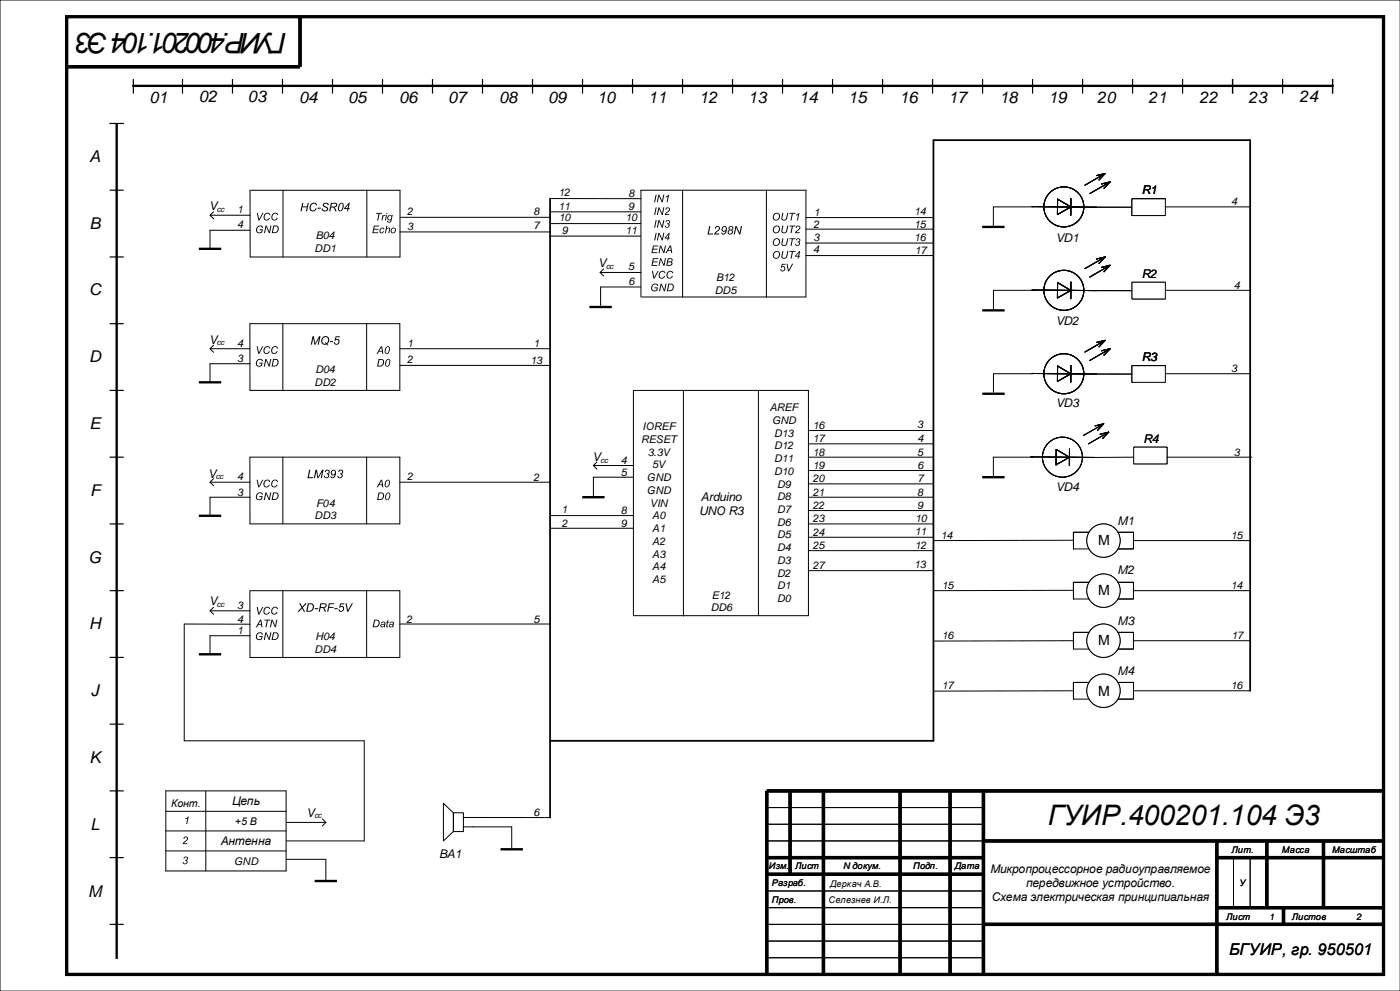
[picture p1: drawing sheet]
<svg xmlns="http://www.w3.org/2000/svg" width="420mm" height="297mm" viewBox="0 0 420 297" stroke-linecap="round" stroke-linejoin="round" font-family="sans-serif">
<g fill="none" stroke="#000" stroke-width=".3">
<path d="M420 0h-420v297h420M317.2 59.7l4 2.3-4 2.3zM321.2 59.5v5M331.5 52l-2.6 .6M331.5 52l-1.8 1.9M331.5 52l-6.1 3.5M333 54.5l-2.6 .6M333 54.5l-1.8 1.9M333 54.5l-6.1 3.5M309.6 61.9l19.3 .2M230 242h65M230 247h65"/>
<path d="M230 252h65M370 257v15M375 257v15M230 272h65M230 277h65M230 267h65M230 282h65M230 287h65"/>
<circle cx="319.1" cy="62" r="6"/>
</g>
<g fill="none" stroke="#000" stroke-width="1" stroke-linecap="butt">
<path d="M20 5h395v287h-395zM90 5v15h-69.5M237 237v25M247 237v55M270 237v55M285 237v55M295 237v55M415 237h-185v55M230 257h65M295 252h120M365 252v40M365 257h50"/>
<path d="M380 252v20M397 252v20M230 262h65M295 277h120M365 272h50M385 272v5"/>
</g>
<path d="M35 37.4v249.6M40 25.7h359.7" fill="none" stroke="#000" stroke-width=".71"/>
<g fill="none" stroke="#000" stroke-width=".35">
<path d="M33 37h4M40 23.9v4M54.7 23.9v4M69.7 23.9v4M84.7 23.9v4M99.7 23.9v4M114.7 23.9v4M129.7 23.9v4M144.7 23.9v4M159.7 23.9v4M174.7 23.9v4M189.7 23.9v4"/>
<path d="M204.7 23.9v4M219.7 23.9v4M234.7 23.9v4M249.7 23.9v4M264.7 23.9v4M279.7 23.9v4M294.7 23.9v4M309.7 23.9v4M324.7 23.9v4M339.7 23.9v4M354.7 23.9v4M384.7 23.9v4"/>
<path d="M33 57h4M33 77h4M33 97h4M33 117h4M33 137h4M33 157h4M33 177h4M33 197h4M33 217h4M33 237h4M33 257h4M33 277h4"/>
</g>
<path d="M369.7 23.9v4M399.7 23.9v4" fill="none" stroke="#000" stroke-width=".42"/>
<path d="M339.6 59.6h10v5h-10z" fill-rule="evenodd" fill="#fff"/>
<path d="M339.6 59.6h10v5h-10z" fill="none" stroke="#000" stroke-width=".3"/>
<path d="M339.6 59.6h10v5h-10z" fill-rule="evenodd" fill="#fff"/>
<g fill="none" stroke="#000" stroke-width=".3">
<path d="M317.2 59.7l4 2.3-4 2.3zM321.2 59.5v5M331.5 52l-2.6 .6M331.5 52l-1.8 1.9M331.5 52l-6.1 3.5M333 54.5l-2.6 .6M333 54.5l-1.8 1.9M333 54.5l-6.1 3.5M339.6 59.6h10v5h-10zM309.6 61.9l29.9 .2"/>
<circle cx="319.1" cy="62" r="6"/>
</g>
<path d="M339.6 59.6h10v5h-10z" fill-rule="evenodd" fill="#fff"/>
<g fill="none" stroke="#000" stroke-width=".3">
<path d="M339.6 59.6h10v5h-10zM328.9 62.1h10.6M309.1 136.9l19.3 .2M316.8 134.7l4 2.3-4 2.3zM320.8 134.5v5M331.1 127l-2.6 .6M331.1 127l-1.9 1.9M331.1 127l-6.1 3.5M332.6 129.5l-2.6 .6M332.6 129.5l-1.9 1.9M332.6 129.5l-6.1 3.5"/>
<circle cx="318.7" cy="137" r="6"/>
</g>
<path d="M340.1 134h10v5h-10z" fill-rule="evenodd" fill="#fff"/>
<path d="M340.1 134h10v5h-10z" fill="none" stroke="#000" stroke-width=".3"/>
<path d="M340.1 134h10v5h-10z" fill-rule="evenodd" fill="#fff"/>
<g fill="none" stroke="#000" stroke-width=".3">
<path d="M309.6 111.9l19.3 .2M317.2 109.7l4 2.3-4 2.3zM321.2 109.5v5M331.5 102l-2.6 .6M331.5 102l-1.8 1.9M331.5 102l-6.1 3.5M333 104.5l-2.6 .6M333 104.5l-1.8 1.9M333 104.5l-6.1 3.5M340.1 134h10v5h-10zM340.1 137l-11.7 .1"/>
<circle cx="319.1" cy="112" r="6"/>
</g>
<path d="M339.6 109.6h10v5h-10z" fill-rule="evenodd" fill="#fff"/>
<path d="M339.6 109.6h10v5h-10z" fill="none" stroke="#000" stroke-width=".3"/>
<path d="M339.6 109.6h10v5h-10z" fill-rule="evenodd" fill="#fff"/>
<g fill="none" stroke="#000" stroke-width=".3">
<path d="M309.6 111.9l29.9 .2M317.2 109.7l4 2.3-4 2.3zM321.2 109.5v5M331.5 102l-2.6 .6M331.5 102l-1.8 1.9M331.5 102l-6.1 3.5M333 104.5l-2.6 .6M333 104.5l-1.8 1.9M333 104.5l-6.1 3.5M339.6 109.6h10v5h-10z"/>
<circle cx="319.1" cy="112" r="6"/>
</g>
<path d="M339.6 109.6h10v5h-10z" fill-rule="evenodd" fill="#fff"/>
<g fill="none" stroke="#000" stroke-width=".3">
<path d="M331.5 77l-2.6 .6M331.5 77l-1.8 1.9M331.5 77l-6.1 3.5M333 79.5l-2.6 .6M333 79.5l-1.8 1.9M333 79.5l-6.1 3.5M309.6 86.9l19.3 .2M317.2 84.7l4 2.3-4 2.3zM321.2 84.5v5M328.9 112.1h10.6M339.6 109.6h10v5h-10z"/>
<circle cx="319.1" cy="87" r="6"/>
</g>
<path d="M339.6 84.6h10v5h-10z" fill-rule="evenodd" fill="#fff"/>
<g fill="none" stroke="#000" stroke-width=".3">
<path d="M331.5 77l-2.6 .6M331.5 77l-1.8 1.9M331.5 77l-6.1 3.5M333 79.5l-2.6 .6M333 79.5l-1.8 1.9M333 79.5l-6.1 3.5M309.6 86.9l29.9 .2M317.2 84.7l4 2.3-4 2.3zM321.2 84.5v5M339.6 84.6h10v5h-10z"/>
<circle cx="319.1" cy="87" r="6"/>
</g>
<path d="M339.6 84.6h10v5h-10z" fill-rule="evenodd" fill="#fff"/>
<path d="M328.9 87.1h10.6M339.6 84.6h10v5h-10zM133 240.7l3 2.9v5.6l-3 2.8zM136 243.6h3v5.6h-3zM139 245h3M139 247.8h3" fill="none" stroke="#000" stroke-width=".3"/>
<circle cx="331" cy="162" r="5" fill="#fff"/>
<g fill="none" stroke="#000" stroke-width=".3">
<path d="M326.7 159.5h-4.7v5M335.3 159.5h4.7v5h-4.7"/>
<circle cx="331" cy="162" r="5"/>
</g>
<circle cx="331" cy="162" r="5" fill="#fff"/>
<g fill="none" stroke="#000" stroke-width=".3">
<path d="M349.6 62h25.4M349.6 87h25.4M349.6 112h25.4M350.1 137h25.4M326.7 159.5h-4.7v5h4.7M335.3 159.5h4.7v5h-4.7"/>
<circle cx="331" cy="162" r="5"/>
</g>
<path d="M165 59.5v185.5M375 207v-165h-95v180h-115" fill="none" stroke="#000" stroke-width=".53"/>
<circle cx="331" cy="177" r="5" fill="#fff"/>
<g fill="none" stroke="#000" stroke-width=".3">
<path d="M326.7 174.5h-4.7v5M335.3 174.5h4.7v5h-4.7"/>
<circle cx="331" cy="177" r="5"/>
</g>
<circle cx="331" cy="177" r="5" fill="#fff"/>
<g fill="none" stroke="#000" stroke-width=".3">
<path d="M326.7 174.5h-4.7v5h4.7M335.3 174.5h4.7v5h-4.7"/>
<circle cx="331" cy="177" r="5"/>
</g>
<circle cx="331" cy="192" r="5" fill="#fff"/>
<g fill="none" stroke="#000" stroke-width=".3">
<path d="M326.7 189.5h-4.7v5M335.3 189.5h4.7v5h-4.7"/>
<circle cx="331" cy="192" r="5"/>
</g>
<circle cx="331" cy="192" r="5" fill="#fff"/>
<g fill="none" stroke="#000" stroke-width=".3">
<path d="M326.7 189.5h-4.7v5h4.7M335.3 189.5h4.7v5h-4.7"/>
<circle cx="331" cy="192" r="5"/>
</g>
<circle cx="331" cy="207" r="5" fill="#fff"/>
<g fill="none" stroke="#000" stroke-width=".3">
<path d="M326.7 204.5h-4.7v5M335.3 204.5h4.7v5h-4.7"/>
<circle cx="331" cy="207" r="5"/>
</g>
<circle cx="331" cy="207" r="5" fill="#fff"/>
<g fill="none" stroke="#000" stroke-width=".3">
<path d="M75 57h45v20h-45v-19.9M84.9 57v20M110 57v20M165 59.5h27.2M192.2 57h49.6v32M192.2 57v32M204.8 57v32M229.9 57v32M63 64.5h12M64.1 63.4l-1.1 1.1 1.1 1.1M75 69h-12v5.6M119.9 69.5h45.1"/>
<path d="M120.1 65.1h45M165 63.5h27.2M165 67h27.2M165 70.7h27.2M241.8 65.2h38.2M241.8 68.7h38.2M241.8 72.8h38.2M241.8 76.6h38.2M310 62h-12v5.6M75 97h44.9v20h-44.9l-.1-20M84.8 97v20M110 97v20"/>
<path d="M180 81.7h12.2M181.1 80.6l-1.1 1.1 1.1 1M192.2 86h-12v5.6M192.5 89h49.3M310 87h-12v5.6M63 104.5h12M64.1 103.4l-1.1 1.1 1.1 1.1M75 109h-12v5.6M120 104.5h45M120 109.5h45.1M190 117h52.5v67.5h-52.5zM205 117v67.6"/>
<path d="M227.5 117v67.5M310 112h-12v5.6M75 137h44.9v20h-44.9l-.1-20M84.8 137v20M110 137v20M178 139.5h12M179.1 138.4l-1.1 1.1 1.1 1.1M242.5 137h37.5M242.5 129h37.5M242.5 133h37.5M310 137h-12v5.6M63 144.5h12"/>
<path d="M64.1 143.4l-1.1 1.1 1.1 1.1M75 149h-12v5.6M120 144.5h45M165 154.5h25M165 158.3h25M190 143h-12v5.6M242.5 149h37.5M242.5 141h37.5M242.5 145h37.5M242.5 153h37.5M242.5 157h37.5M75 177h44.9v20h-44.9l-.1-19.9"/>
<path d="M84.8 177v20M110 177v20M242.5 161h37.5M242.5 165h37.5M242.5 171h37.5M322 161.9l-42 .1M322 176.9l-42 .1M340 162h35M340 177h35M63 183h12M64.1 182l-1.1 1 1.1 1.1M75 187.1l-19.7-.1v35h54v30h-23.5"/>
<path d="M75 190.5h-12v5.6M119.9 187h45.1M322 192l-42 .1M340 192h35M322 207l-42 .1M326.7 204.5h-4.7v5h4.7M335.3 204.5h4.7v5h-4.7M340 207h35M61.7 237.1v23.9M85.8 237h-36.1v24h36.1v-24M49.7 255h36.1M49.7 243.1h36.1"/>
<path d="M49.7 249h36.1M85.8 246.5h12M85.9 257.5h11.8v6.5M96.7 245.4l1.1 1.1-1.1 1M142 247.8h11.5v6.7M142 245h23"/>
<circle cx="331" cy="207" r="5"/>
</g>
<g fill="#000">
<path d="M95.3 62.2h1l-.1 .4h-1zM99 102.2h.9v.3h-1zM100.7 100.8h1.2v.3h-1l-.2 .6a.85 .85 0 0 1 1.2 .8 .85 .85 0 0 1-1.2 .8l-.5-.5v-.2h.3a.52 .52 0 0 0 .7 .3 .52 .52 0 0 0 .2-.8 .52 .52 0 0 0-.8 0h-.3zM94.5 182.2h.9v.4h-1zM100.4 182.2h.9l-.1 .3h-.9zM55.3 256.8a.61 .61 0 0 1 .9 .1 .61 .61 0 0 1-.2 .9 .71 .71 0 0 1-.2 1.1 .71 .71 0 0 1-1-.5l.3-.1a.45 .45 0 0 0 .4 .5 .45 .45 0 0 0 .5-.5 .45 .45 0 0 0-.5-.4v-.2a.4 .4 0 0 0 .6-.3 .4 .4 0 0 0-.3-.5 .4 .4 0 0 0-.5 .4h-.3zM55.2 250.8a.69 .69 0 0 1 1.1 .2 .69 .69 0 0 1-.4 1l-.7 .7h1v.2l-1.4 .1 .8-1.1a.51 .51 0 0 0 .5-.5 .51 .51 0 0 0-.5-.5l-.3 .5-.3-.1zM55.6 245.3l1-.6-.5 2.2h-.2l.3-1.7-.6 .3z"/>
<path d="M77.1 63.8h.2l.4 1.9 1.1-1.9h.3l-1.3 2.3h-.3zM79.4 64.1a.93 .93 0 0 1 1-.4 .93 .93 0 0 1 .7 .8h-.3a.86 .86 0 0 0-1.2-.2 .86 .86 0 0 0-.2 1.2 .68 .68 0 0 0 .8 .3 .68 .68 0 0 0 .5-.5h.3a1.03 1.03 0 0 1-1.5 .7 1.03 1.03 0 0 1-.2-1.7zM81.8 64.1a.93 .93 0 0 1 .9-.4 .93 .93 0 0 1 .7 .8h-.3a.86 .86 0 0 0-1.2-.2 .86 .86 0 0 0-.1 1.2 .68 .68 0 0 0 .7 .3 .68 .68 0 0 0 .5-.6l.3 .1a1.03 1.03 0 0 1-1.5 .7 1.03 1.03 0 0 1-.2-1.7z"/>
<path d="M77.3 67.8a.98 .98 0 0 1 1.6 .5h-.3a.9 .9 0 0 0-1.4-.1 .9 .9 0 0 0 .2 1.4l1-.1 .1-.5h-.7v-.3h1l-.1 .9a1.14 1.14 0 0 1-1.8-.1 1.14 1.14 0 0 1 .4-1.7zM79.7 67.6h.3l.8 1.9 .3-1.9h.3l-.4 2.3h-.3l-.8-2-.4 2h-.3zM82 67.6h.7a1.15 1.15 0 0 1 .9 1.3 1.15 1.15 0 0 1-1.3 1h-.8zM82.2 67.8l-.3 1.8a1 1 0 0 0 1.2-.4 1 1 0 0 0-.3-1.3z"/>
<path d="M90.7 60.8h.3l-.2 1h1.3l.2-1h.3l-.5 2.5h-.3l.2-1.2h-1.3l-.2 1.2h-.4zM93.2 61.1a1.03 1.03 0 0 1 1.1-.4 1.03 1.03 0 0 1 .8 .8l-.3 .1a.82 .82 0 0 0-1-.6 .82 .82 0 0 0-.6 1 .77 .77 0 0 0 .5 1 .77 .77 0 0 0 1-.6l.3 .1a1.15 1.15 0 0 1-1.7 .7 1.15 1.15 0 0 1-.2-1.8z"/>
<path d="M97 60.9l.4-.1a.89 .89 0 0 1 1.2 .7h-.3a.52 .52 0 0 0-.6-.5 .52 .52 0 0 0-.4 .6l.3 .2a.82 .82 0 0 1 .8 1 .82 .82 0 0 1-1.2 .5l-.6-.3-.1-.5h.3a.6 .6 0 0 0 .6 .6 .6 .6 0 0 0 .6-.7l-.4-.2a.72 .72 0 0 1-.7-.5 .72 .72 0 0 1 .1-.8zM99.3 60.8h1a.71 .71 0 0 1 .9 .7 .71 .71 0 0 1-.9 .7l.7 1.1h-.4l-.2-.5a.79 .79 0 0 0-1.1-.6l-.2 1.1h-.4zM99.6 61.1l-.2 .8a1.04 1.04 0 0 0 1.4-.5l-.1-.3zM101.9 61a.75 .75 0 0 1 1-.1 .75 .75 0 0 1 .2 1 1.06 1.06 0 0 1-.3 1.1 1.06 1.06 0 0 1-1.2 .1l-.2-1.1zM102.1 61.2l-.3 .5a.83 .83 0 0 0 .4 1.4l.3-.3a1.01 1.01 0 0 0-.2-1.8zM104.7 60.8h.2l-.3 1.6h.3v.2h-.4l-.1 .7h-.3l.1-.7-1 .1 .1-.4zM104.5 61.3l-.9 1.1h.7z"/>
<path d="M112.2 67.6h1.6l-.1 .3h-1.3l-.1 .7h1.3l-.1 .2h-1.3l-.2 .8h1.5l-.1 .3h-1.7zM114.1 68.4a.64 .64 0 0 1 .7-.2 .64 .64 0 0 1 .5 .5l-.3 .1a.46 .46 0 0 0-.6-.4 .46 .46 0 0 0-.3 .7 .41 .41 0 0 0 .3 .6 .41 .41 0 0 0 .5-.4h.3a.74 .74 0 0 1-1.2 .5 .74 .74 0 0 1 0-1.2zM115.9 67.6h.3l-.2 .9a.52 .52 0 0 1 .7-.3 .52 .52 0 0 1 .3 .7l-.2 1h-.3l.2-1.3a.53 .53 0 0 0-.6-.1 .53 .53 0 0 0-.2 .7l-.2 .7h-.2zM117.2 69a.84 .84 0 0 1 1.6 0 .84 .84 0 0 1-1.6 0zM117.4 69a.6 .6 0 0 0 1.2 0 .6 .6 0 0 0-1.2 0z"/>
<path d="M112.9 63.8h1.7v.3h-.7l-.5 2h-.3l.5-2h-.8zM114.8 64.4h.2l-.1 .4 .4-.4h.3l-.1 .3-.4 .1-.4 1.3h-.3zM115.9 63.8h.3v.3h-.3zM115.8 64.4h.3l-.3 1.7h-.3zM116.5 64.6l.5-.2 .5 .3v-.3h.3l-.3 1.6a.69 .69 0 0 1-.6 .7 .69 .69 0 0 1-.8-.5l.3 .1a.41 .41 0 0 0 .4 .2 .41 .41 0 0 0 .3-.3l.1-.4a.73 .73 0 0 1-1-.2 .73 .73 0 0 1 .3-1zM116.7 64.7l-.1 .1a.55 .55 0 0 0-.2 .8 .55 .55 0 0 0 .8 .2 .55 .55 0 0 0 .2-.8l-.3-.4z"/>
<path d="M195.9 73.6h1.6l-.1 .2h-1.3l-.1 .7h1.3l-.1 .3h-1.3l-.2 .8h1.5l-.1 .3h-1.7zM198 73.6h.3l.8 1.9 .4-1.9h.3l-.5 2.2h-.3l-.8-1.9-.4 1.9h-.3zM200.9 73.6h.4l.4 2.2h-.3l-.2-.6h-.9l-.3 .6h-.4zM201.1 73.8l-.6 1.2h.7z"/>
<path d="M195.9 77.4h1.6v.2h-1.4l-.1 .8h1.3l-.1 .2h-1.3l-.1 .8h1.4l-.1 .3h-1.7zM198 77.4h.3l.8 1.9 .4-1.9h.3l-.5 2.3h-.3l-.8-2-.4 2h-.3zM200.3 77.4h.9a.55 .55 0 0 1 .6 .4 .55 .55 0 0 1-.4 .7 .64 .64 0 0 1 .3 .7 .64 .64 0 0 1-.8 .5h-1.1zM200.6 77.6l-.2 .8h.5a.4 .4 0 0 0 .6-.3 .4 .4 0 0 0-.5-.5zM200.4 78.6l-.2 .8h.8a.4 .4 0 0 0 .4-.3 .4 .4 0 0 0-.2-.5z"/>
<path d="M196.7 58.3h.3l-.5 2.3h-.3zM197.5 58.3h.3l.8 2 .4-2h.3l-.5 2.3h-.3l-.8-1.9-.4 1.9h-.3zM199.7 58.9l1-.6-.5 2.3h-.2l.3-1.7-.6 .3z"/>
<path d="M196.7 62.1h.3l-.5 2.3h-.3zM197.5 62.1h.3l.8 2 .4-2h.3l-.5 2.3h-.3l-.8-1.9-.4 1.9h-.3zM199.8 62.3a.69 .69 0 0 1 1.1 .1 .69 .69 0 0 1-.4 1.1l-.7 .7h1l-.1 .2h-1.3l.8-1a.51 .51 0 0 0 .5-.5 .51 .51 0 0 0-.5-.5l-.3 .4h-.3z"/>
<path d="M196.7 66h.3l-.5 2.2h-.3zM197.5 66h.3l.8 1.9 .4-1.9h.3l-.5 2.2h-.3l-.8-1.9-.4 1.9h-.3zM199.9 66.1a.61 .61 0 0 1 .9 0 .61 .61 0 0 1-.2 1 .71 .71 0 0 1-.2 1.1 .71 .71 0 0 1-1-.6h.3a.45 .45 0 0 0 .4 .5 .45 .45 0 0 0 .5-.5 .45 .45 0 0 0-.5-.4v-.3a.4 .4 0 0 0 .6-.2 .4 .4 0 0 0-.3-.5 .4 .4 0 0 0-.5 .4l-.3-.1z"/>
<path d="M196.7 69.8h.3l-.5 2.2h-.3zM197.5 69.8h.3l.8 1.9 .4-1.9h.3l-.5 2.2h-.3l-.8-1.9-.4 1.9h-.3zM200.7 69.8h.2l-.3 1.4h.3v.3h-.3l-.2 .5h-.2l.1-.5h-.9v-.3zM200.5 70.3l-.8 .9h.6z"/>
<path d="M212.7 67.8h.4l-.5 2.2h1.3v.3h-1.7zM214.7 67.9a.77 .77 0 0 1 1.2 .2 .77 .77 0 0 1-.4 1.1l-.9 .8h1.2l-.1 .3h-1.5l.7-1a.93 .93 0 0 0 .6-1.2l-.4-.1-.4 .5h-.3zM216.7 68a.86 .86 0 0 1 1.2 0 .86 .86 0 0 1 .1 1.2 .94 .94 0 0 1-.5 .9 .94 .94 0 0 1-1.1-.1l-.1-.3 .4 .1a.58 .58 0 0 0 .7 .1 .58 .58 0 0 0 .2-.7 .78 .78 0 0 1-1.1-.1 .78 .78 0 0 1 .2-1.1zM217 68.1a.59 .59 0 0 0-.2 .8 .59 .59 0 0 0 .8 .2 .59 .59 0 0 0 .1-.9l-.3-.2zM218.7 68a.67 .67 0 0 1 1.1-.2 .67 .67 0 0 1-.2 1.1 .79 .79 0 0 1 .1 1.2 .79 .79 0 0 1-1.2 0 .79 .79 0 0 1 .3-1.2l-.3-.3zM218.8 68.4a.45 .45 0 0 0 .9 0 .45 .45 0 0 0-.9 0zM218.6 69.5a.52 .52 0 0 0 1 0 .52 .52 0 0 0-1 0zM220.6 67.7h.3l.9 2.2 .5-2.2h.3l-.5 2.6h-.4l-.9-2.2-.4 2.2h-.3z"/>
<path d="M231.8 64.9a1.15 1.15 0 0 1 2.3 0 1.15 1.15 0 0 1-2.3 0zM232.4 64.3a.85 .85 0 0 0-.3 1.1 .85 .85 0 0 0 1.1 .4 .85 .85 0 0 0 .5-1 .7 .7 0 0 0-.5-.8 .7 .7 0 0 0-.8 .3zM234.7 63.8h.3l-.3 1.4a.61 .61 0 0 0 .7 .7 .61 .61 0 0 0 .5-.9l.2-1.2h.4l-.3 1.3a.89 .89 0 0 1-1 1 .89 .89 0 0 1-.8-1.1zM236.8 63.8h1.8v.3h-.8l-.4 2h-.3l.4-2h-.7zM238.8 64.4l1-.6-.5 2.3h-.2l.3-1.8-.6 .3z"/>
<path d="M231.8 68.7a1.15 1.15 0 0 1 2.3 0 1.15 1.15 0 0 1-2.3 0zM232.4 68.1a.85 .85 0 0 0-.3 1.2 .85 .85 0 0 0 1.1 .3 .85 .85 0 0 0 .5-1 .7 .7 0 0 0-.5-.8 .7 .7 0 0 0-.8 .3zM234.7 67.6h.3l-.3 1.4a.61 .61 0 0 0 .7 .7 .61 .61 0 0 0 .5-.8l.3-1.3h.3l-.3 1.3a.89 .89 0 0 1-.9 1 .89 .89 0 0 1-.9-1.1zM236.8 67.6h1.8v.3h-.8l-.4 2h-.3l.4-2h-.7zM238.9 67.8a.69 .69 0 0 1 1.1 .1 .69 .69 0 0 1-.4 1l-.7 .7h1l-.1 .3h-1.3l.8-1a.49 .49 0 0 0 .5-.6 .49 .49 0 0 0-.7-.4l-.1 .4-.3-.1z"/>
<path d="M231.8 72.6a1.15 1.15 0 0 1 2.3 0 1.15 1.15 0 0 1-2.3 0zM232.4 71.9a.85 .85 0 0 0-.3 1.2 .85 .85 0 0 0 1.1 .3 .85 .85 0 0 0 .5-1 .7 .7 0 0 0-.5-.7 .7 .7 0 0 0-.8 .2zM234.7 71.4h.3l-.3 1.4a.61 .61 0 0 0 .7 .7 .61 .61 0 0 0 .5-.8l.3-1.3h.3l-.3 1.3a.89 .89 0 0 1-.9 1 .89 .89 0 0 1-.9-1zM236.8 71.4h1.8v.3h-.8l-.4 2h-.3l.4-2h-.7zM239 71.6a.61 .61 0 0 1 .9 0 .61 .61 0 0 1-.2 .9 .71 .71 0 0 1-.2 1.2 .71 .71 0 0 1-1-.6h.3a.45 .45 0 0 0 .4 .4 .45 .45 0 0 0 .5-.4 .45 .45 0 0 0-.5-.5v-.2a.4 .4 0 0 0 .6-.2 .4 .4 0 0 0-.3-.6 .4 .4 0 0 0-.5 .4h-.3z"/>
<path d="M231.8 76.4a1.15 1.15 0 0 1 2.3 0 1.15 1.15 0 0 1-2.3 0zM232.4 75.8a.85 .85 0 0 0-.3 1.1 .85 .85 0 0 0 1.1 .3 .85 .85 0 0 0 .5-1 .7 .7 0 0 0-.5-.7 .7 .7 0 0 0-.8 .3zM234.7 75.2h.3l-.3 1.4a.61 .61 0 0 0 .7 .7 .61 .61 0 0 0 .5-.8l.3-1.3h.3l-.3 1.4a.89 .89 0 0 1-.9 .9 .89 .89 0 0 1-.9-1zM236.9 75.2h1.7v.3h-.8l-.4 2h-.3l.4-2h-.7zM239.8 75.2h.2l-.3 1.5h.3v.2h-.3l-.2 .6h-.2l.1-.6h-.9v-.3zM239.6 75.7l-.8 1h.6z"/>
<path d="M195.6 81.2h.3l.3 1.9 1.1-1.9h.3l-1.3 2.3h-.3zM197.9 81.5a.93 .93 0 0 1 1-.4 .93 .93 0 0 1 .7 .8h-.3a.86 .86 0 0 0-1.2-.2 .86 .86 0 0 0-.1 1.2 .68 .68 0 0 0 .7 .3 .68 .68 0 0 0 .5-.5h.3a1.04 1.04 0 0 1-1.5 .7 1.04 1.04 0 0 1-.2-1.7zM200.3 81.5a.93 .93 0 0 1 .9-.4 .93 .93 0 0 1 .7 .8h-.2a.86 .86 0 0 0-1.3-.2 .86 .86 0 0 0-.1 1.2 .68 .68 0 0 0 .7 .3 .68 .68 0 0 0 .5-.5h.3a1.04 1.04 0 0 1-1.5 .7 1.04 1.04 0 0 1-.2-1.7z"/>
<path d="M195.8 85.3a.99 .99 0 0 1 1.6 .4h-.3a.9 .9 0 0 0-1.3-.1 .9 .9 0 0 0 .1 1.4l1-.1 .1-.5h-.7l.1-.3h1l-.2 1a1.14 1.14 0 0 1-1.8-.2 1.14 1.14 0 0 1 .4-1.6zM198.2 85h.3l.8 1.9 .3-1.9h.3l-.4 2.3h-.3l-.8-1.9-.4 1.9h-.3zM200.5 85h.7a1.15 1.15 0 0 1 .9 1.3 1.15 1.15 0 0 1-1.3 1h-.8zM200.7 85.3l-.3 1.7a1 1 0 0 0 1.3-.4 1 1 0 0 0-.4-1.3z"/>
<path d="M234.5 79.1h1.2l-.1 .2h-.9l-.1 .6a.78 .78 0 0 1 1 .9 .78 .78 0 0 1-1.2 .5l-.3-.6h.2a.48 .48 0 0 0 .7 .3 .48 .48 0 0 0 .2-.7 .48 .48 0 0 0-.8-.1h-.2zM235.9 79h.3l.4 2 1-2h.3l-1.2 2.3h-.3z"/>
<path d="M77 103.8h.3l.4 1.9 1-1.9h.3l-1.2 2.2h-.4zM79.4 104.1a.93 .93 0 0 1 .9-.4 .93 .93 0 0 1 .7 .7l-.2 .1a.86 .86 0 0 0-1.3-.3 .86 .86 0 0 0-.1 1.3 .68 .68 0 0 0 .7 .3 .68 .68 0 0 0 .5-.6l.3 .1a1.03 1.03 0 0 1-1.5 .6 1.03 1.03 0 0 1-.2-1.6zM81.7 104.1a.93 .93 0 0 1 1-.4 .93 .93 0 0 1 .7 .7l-.3 .1a.86 .86 0 0 0-1.2-.3 .86 .86 0 0 0-.2 1.3 .68 .68 0 0 0 .7 .3 .68 .68 0 0 0 .6-.6l.3 .1a1.03 1.03 0 0 1-1.6 .6 1.03 1.03 0 0 1-.2-1.6z"/>
<path d="M77.2 107.8a.98 .98 0 0 1 1.7 .4l-.3 .1a.9 .9 0 0 0-1.4-.1 .9 .9 0 0 0 .2 1.4l.9-.2 .1-.5h-.7l.1-.2h1l-.2 .9a1.14 1.14 0 0 1-1.7-.1 1.14 1.14 0 0 1 .3-1.7zM79.6 107.6h.3l.8 1.9 .4-1.9h.3l-.5 2.2h-.3l-.8-1.9-.4 1.9h-.3zM81.9 107.6h.7a1.15 1.15 0 0 1 .9 1.3 1.15 1.15 0 0 1-1.2 .9h-.8zM82.2 107.8l-.4 1.8a1 1 0 0 0 1.3-.4 1 1 0 0 0-.3-1.4z"/>
<path d="M93.7 100.8h.5l.3 2.2 1.2-2.2h.4l-.5 2.5h-.3l.5-2.2-1.2 2.2h-.3l-.3-2.2-.4 2.2h-.4zM96.8 101.1a1.23 1.23 0 0 1 1.9 .1 1.23 1.23 0 0 1-.5 1.9l.3 .3-.1 .2-.5-.4a1.21 1.21 0 0 1-1.5-.5 1.21 1.21 0 0 1 .4-1.6zM97.1 101.3a.95 .95 0 0 0-.4 1.1 .95 .95 0 0 0 1 .6l-.3-.2 .2-.2a.48 .48 0 0 0 .7 .1 .48 .48 0 0 0 .1-.7 .79 .79 0 0 0-.4-.9 .79 .79 0 0 0-.9 .2z"/>
<path d="M114.3 103.8h.3l.4 2.2h-.3l-.1-.6h-.9l-.4 .6h-.3zM114.4 104l-.6 1.2h.8zM115.9 103.9a.74 .74 0 0 1 1 .1 .74 .74 0 0 1 0 1 .82 .82 0 0 1-.4 .9 .82 .82 0 0 1-1-.2l-.1-.8zM116 104.1l-.2 .5a.75 .75 0 0 0 .4 1.2l.2-.3a.91 .91 0 0 0-.2-1.5z"/>
<path d="M113.6 107.6h.7a1.15 1.15 0 0 1 .9 1.3 1.15 1.15 0 0 1-1.3 1h-.8zM113.8 107.8l-.3 1.8a1 1 0 0 0 1.2-.4 1 1 0 0 0-.3-1.4zM116 107.8a.74 .74 0 0 1 1 0 .74 .74 0 0 1 0 1 .82 .82 0 0 1-.4 .9 .82 .82 0 0 1-1-.2l-.1-.8zM116.2 107.9l-.3 .5a.75 .75 0 0 0 .4 1.2l.2-.2a.91 .91 0 0 0-.1-1.6z"/>
<path d="M77 143.8h.3l.4 1.9 1-1.9h.3l-1.2 2.2h-.4zM79.4 144.1a.93 .93 0 0 1 .9-.4 .93 .93 0 0 1 .7 .7l-.2 .1a.86 .86 0 0 0-1.3-.3 .86 .86 0 0 0-.1 1.3 .68 .68 0 0 0 .7 .3 .68 .68 0 0 0 .5-.6l.3 .1a1.03 1.03 0 0 1-1.5 .6 1.03 1.03 0 0 1-.2-1.6zM81.7 144.1a.93 .93 0 0 1 1-.4 .93 .93 0 0 1 .7 .7l-.3 .1a.86 .86 0 0 0-1.2-.3 .86 .86 0 0 0-.2 1.3 .68 .68 0 0 0 .7 .3 .68 .68 0 0 0 .6-.6l.3 .1a1.03 1.03 0 0 1-1.6 .6 1.03 1.03 0 0 1-.2-1.6z"/>
<path d="M77.2 147.8a.98 .98 0 0 1 1.7 .4l-.3 .1a.9 .9 0 0 0-1.4-.1 .9 .9 0 0 0 .2 1.4l.9-.2 .1-.5h-.7l.1-.2h1l-.2 .9a1.14 1.14 0 0 1-1.7-.1 1.14 1.14 0 0 1 .3-1.7zM79.6 147.6h.3l.8 1.9 .4-1.9h.3l-.5 2.2h-.3l-.8-1.9-.4 1.9h-.3zM81.9 147.6h.7a1.15 1.15 0 0 1 .9 1.3 1.15 1.15 0 0 1-1.2 .9h-.8zM82.2 147.8l-.4 1.8a1 1 0 0 0 1.3-.5 1 1 0 0 0-.3-1.3z"/>
<path d="M92.7 140.8h.4l-.5 2.2h1.3v.3h-1.7zM94.7 140.8h.4l.3 2.2 1.2-2.2h.5l-.6 2.5h-.3l.5-2.2-1.2 2.2h-.3l-.3-2.2-.4 2.2h-.4zM97.7 140.9a.68 .68 0 0 1 1.1 .1 .68 .68 0 0 1-.3 1 .79 .79 0 0 1-.2 1.3 .79 .79 0 0 1-1.2-.7h.3a.49 .49 0 0 0 .5 .5 .49 .49 0 0 0 .5-.5 .49 .49 0 0 0-.5-.5l.1-.3a.44 .44 0 0 0 .6-.2 .44 .44 0 0 0-.4-.6 .44 .44 0 0 0-.5 .5l-.3-.1zM99.5 141a.86 .86 0 0 1 1.2 0 .86 .86 0 0 1 0 1.2 .94 .94 0 0 1-.4 1 .94 .94 0 0 1-1.1-.2l-.1-.3 .3 .2a.58 .58 0 0 0 .8 0 .58 .58 0 0 0 .2-.6 .78 .78 0 0 1-1.2-.2 .78 .78 0 0 1 .3-1.1zM99.8 141.1a.59 .59 0 0 0-.3 .9 .59 .59 0 0 0 .9 .1 .59 .59 0 0 0 0-.9l-.2-.2zM101.7 140.9a.68 .68 0 0 1 1.1 .1 .68 .68 0 0 1-.3 1 .79 .79 0 0 1-.2 1.3 .79 .79 0 0 1-1.1-.7h.3a.49 .49 0 0 0 .5 .5 .49 .49 0 0 0 .4-.5 .49 .49 0 0 0-.5-.5l.1-.3a.44 .44 0 0 0 .6-.2 .44 .44 0 0 0-.3-.6 .44 .44 0 0 0-.6 .5l-.3-.1z"/>
<path d="M114.3 143.8h.3l.4 2.2h-.3l-.1-.6h-.9l-.4 .6h-.3zM114.4 144l-.6 1.2h.8zM115.9 144a.74 .74 0 0 1 1 0 .74 .74 0 0 1 0 1 .82 .82 0 0 1-.4 .9 .82 .82 0 0 1-1-.2l-.1-.8zM116 144.1l-.2 .5a.75 .75 0 0 0 .4 1.2l.2-.3a.91 .91 0 0 0-.2-1.5z"/>
<path d="M113.6 147.6h.7a1.15 1.15 0 0 1 .9 1.3 1.15 1.15 0 0 1-1.3 .9l-.8 .1zM113.8 147.8l-.3 1.8a1 1 0 0 0 1.2-.4 1 1 0 0 0-.3-1.4zM116 147.8a.74 .74 0 0 1 1 0 .74 .74 0 0 1 0 1 .82 .82 0 0 1-.4 .9 .82 .82 0 0 1-1-.2l-.1-.8zM116.2 147.9l-.3 .5a.75 .75 0 0 0 .4 1.2l.2-.2a.91 .91 0 0 0-.1-1.6z"/>
<path d="M78 185.7h.4l.4 2.3h-.3l-.2-.7h-.9l-.3 .7h-.4zM78.2 185.9l-.6 1.2h.7zM79.4 185.7h1.7v.2h-.8l-.4 2.1h-.3l.4-2.1h-.7zM81.4 185.7h.3l.8 1.9 .4-1.9h.3l-.5 2.3h-.3l-.8-2-.3 2h-.3z"/>
<path d="M77 181.9h.3l.4 1.9 1-1.9h.3l-1.2 2.3h-.4zM79.4 182.2a.93 .93 0 0 1 .9-.4 .93 .93 0 0 1 .7 .8h-.2a.86 .86 0 0 0-1.3-.2 .86 .86 0 0 0-.1 1.2 .68 .68 0 0 0 .7 .3 .68 .68 0 0 0 .5-.6l.3 .1a1.03 1.03 0 0 1-1.5 .7 1.03 1.03 0 0 1-.2-1.7zM81.7 182.2a.93 .93 0 0 1 1-.4 .93 .93 0 0 1 .7 .7l-.3 .1a.86 .86 0 0 0-1.2-.2 .86 .86 0 0 0-.2 1.2 .68 .68 0 0 0 .7 .3 .68 .68 0 0 0 .6-.6l.3 .1a1.03 1.03 0 0 1-1.6 .7 1.03 1.03 0 0 1-.2-1.7z"/>
<path d="M77.2 189.8a.98 .98 0 0 1 1.7 .4h-.3a.9 .9 0 0 0-1.4-.1 .9 .9 0 0 0 .2 1.4l.9-.1 .1-.5h-.7l.1-.3h1l-.2 .9a1.14 1.14 0 0 1-1.7-.1 1.14 1.14 0 0 1 .3-1.6zM79.6 189.5h.3l.8 1.9 .4-1.9h.3l-.5 2.3h-.3l-.8-2-.4 2h-.3zM81.9 189.5h.7a1.15 1.15 0 0 1 .9 1.3 1.15 1.15 0 0 1-1.2 1h-.8zM82.2 189.8l-.4 1.7a1 1 0 0 0 1.3-.4 1 1 0 0 0-.3-1.3z"/>
<path d="M89.7 180.8h.4l.6 1 .9-1h.5l-1.3 1.3 .7 1.2h-.3l-.6-1-.9 1h-.5l1.2-1.3zM92.4 180.8h.7a1.27 1.27 0 0 1 1.1 1.3 1.27 1.27 0 0 1-1.2 1.2h-1.2zM92.6 181.1l-.4 1.9a1.12 1.12 0 0 0 1.4-.5 1.12 1.12 0 0 0-.3-1.4z"/>
<path d="M96.1 180.8h1.1a.71 .71 0 0 1 .8 .7 .71 .71 0 0 1-.9 .7l.7 1.1h-.4l-.2-.5a.79 .79 0 0 0-1-.6l-.3 1.1h-.3zM96.4 181.1l-.2 .8a1.04 1.04 0 0 0 1.5-.5l-.2-.3zM98.6 180.8h1.7l-.1 .3h-1.3l-.1 .8h1.3l-.1 .3h-1.3l-.2 1.1h-.4z"/>
<path d="M102.1 180.8h1.2v.3h-1l-.2 .6a.85 .85 0 0 1 1.2 .9 .85 .85 0 0 1-1.2 .7l-.5-.5-.1-.2h.4a.52 .52 0 0 0 .7 .3 .52 .52 0 0 0 .2-.7 .52 .52 0 0 0-.8-.1h-.3zM103.6 180.8h.4l.4 2.1 1.1-2.1h.4l-1.4 2.5h-.4z"/>
<path d="M112.2 185.7h.7a1.15 1.15 0 0 1 .9 1.3 1.15 1.15 0 0 1-1.2 1h-.8zM112.5 186l-.4 1.7a1 1 0 0 0 1.3-.4 1 1 0 0 0-.3-1.3zM114.4 186.5a.66 .66 0 0 1 .8-.2 .66 .66 0 0 1 .4 .7l-.1 1h-.3v-.2a.57 .57 0 0 1-.8 .2 .57 .57 0 0 1-.2-.8 .57 .57 0 0 1 .7-.2l.4-.1a.39 .39 0 0 0-.3-.4 .39 .39 0 0 0-.5 .3h-.2zM114.4 187.4a.41 .41 0 0 0 .4 .5 .41 .41 0 0 0 .4-.5l.1-.3zM116.2 185.9l.3-.2-.1 .6h.3l-.1 .2h-.3l-.2 1.1 .3 .1v.3a.35 .35 0 0 1-.5-.1 .35 .35 0 0 1 0-.4l.2-1h-.3l.1-.2h.2zM117 186.5a.66 .66 0 0 1 .7-.2 .66 .66 0 0 1 .4 .7l-.1 1h-.3v-.2a.57 .57 0 0 1-.8 .2 .57 .57 0 0 1-.2-.8 .57 .57 0 0 1 .8-.2l.4-.1a.39 .39 0 0 0-.4-.4 .39 .39 0 0 0-.4 .3h-.3zM117 187.4a.41 .41 0 0 0 .4 .5 .41 .41 0 0 0 .4-.6v-.2z"/>
</g>
<path d="M60 74.6h6M295 68h6M177.2 92h6M295 93h6M60 114.6h6M295 118h6M60 154.6h6M175 149h6M295 143h6M60 196.1h6M150.5 254.5h6M94.7 264h6" fill="none" stroke="#000" stroke-width=".71"/>
<g font-size="8.5">
<text x="86" y="10" transform="rotate(-180 86 10)">ГУИР.400201.104 Э3</text>
<text x="314.3" y="247.2">ГУИР.400201.104 Э3</text>
</g>
<g font-size="4.9">
<text x="44.8" y="30.8">01</text>
<text x="59.7" y="30.4">02</text>
<text x="74.4" y="30.6">03</text>
<text x="89.7" y="31">04</text>
<text x="104.4" y="31">05</text>
<text x="119.7" y="30.8">06</text>
<text x="134.4" y="31">07</text>
<text x="149.7" y="31">08</text>
<text x="164.4" y="31">09</text>
<text x="179.1" y="30.8">10</text>
<text x="194.4" y="31">11</text>
<text x="209.8" y="31">12</text>
<text x="224.4" y="31">13</text>
<text x="239.8" y="31">14</text>
<text x="254.5" y="31">15</text>
<text x="269.8" y="30.8">16</text>
<text x="284.5" y="31">17</text>
<text x="299.8" y="31">18</text>
<text x="314.5" y="31">19</text>
<text x="329.1" y="30.8">20</text>
<text x="344.5" y="31">21</text>
<text x="359.8" y="31">22</text>
<text x="374.5" y="31">23</text>
<text x="389.8" y="30.7">24</text>
<text x="26.9" y="48.5">A</text>
<text x="26.9" y="68.5">B</text>
<text x="26.7" y="88.5">C</text>
<text x="26.7" y="108.6">D</text>
<text x="26.9" y="128.6">E</text>
<text x="27" y="148.6">F</text>
<text x="26.6" y="168.6">G</text>
<text x="26.7" y="188.6">H</text>
<text x="27.3" y="208.6">J</text>
<text x="26.9" y="228.6">K</text>
<text x="27.1" y="248.7">L</text>
<text x="26.5" y="268.7">M</text>
<text x="368.7" y="286.2">БГУИР, гр. 950501</text>
</g>
<g font-size="4.2">
<text x="329.4" y="163.4">M</text>
<text x="329.4" y="178.4">M</text>
<text x="329.4" y="193.4">M</text>
<text x="329.4" y="208.4">M</text>
</g>
<g font-size="3.6">
<text x="342.5" y="58.2">R1</text>
<text x="62.7" y="63.1">V</text>
<text x="316.7" y="72.4">VD1</text>
<text x="179.4" y="80.1">V</text>
<text x="342.5" y="83.2">R2</text>
<text x="316.7" y="97.5">VD2</text>
<text x="62.7" y="103">V</text>
<text x="342.5" y="108.2">R3</text>
<text x="316.7" y="122.1">VD3</text>
<text x="343" y="132.7">R4</text>
<text x="62.4" y="143.1">V</text>
<text x="177.8" y="138.1">V</text>
<text x="316.7" y="147.1">VD4</text>
<text x="209.7" y="154.3">UNO R3</text>
<text x="210.3" y="150">Arduino</text>
<text x="335.2" y="157.2">M1</text>
<text x="335.2" y="172.1">M2</text>
<text x="62.7" y="181.4">V</text>
<text x="335.2" y="187.1">M3</text>
<text x="335.2" y="202.2">M4</text>
<text x="69.6" y="241.3">Цепь</text>
<text x="92" y="244.7">V</text>
<text x="66.3" y="253.2">Антенна</text>
<text x="131.7" y="257.2">BA1</text>
<text x="297.1" y="261.5">Микропроцессорное радиоуправляемое</text>
<text x="297.5" y="270">Схема электрическая принципиальная</text>
<text x="307.8" y="265.7">передвижное устройство.</text>
</g>
<g font-size="3.2">
<text x="167.5" y="58.9">12</text>
<text x="188.5" y="58.9">8</text>
<text x="71.2" y="64">1</text>
<text x="122.2" y="64.5">2</text>
<text x="160" y="64.5">8</text>
<text x="167.5" y="62.9">11</text>
<text x="188.4" y="63">9</text>
<text x="244.1" y="64.8">1</text>
<text x="274.2" y="64.5">14</text>
<text x="369.3" y="61.5">4</text>
<text x="71.2" y="68.4">4</text>
<text x="94.7" y="71.8">B04</text>
<text x="122.2" y="69">3</text>
<text x="160" y="68.8">7</text>
<text x="167.6" y="66.4">10</text>
<text x="168.5" y="70.3">9</text>
<text x="187.6" y="66.4">10</text>
<text x="187.6" y="70.3">11</text>
<text x="244" y="68.3">2</text>
<text x="274.2" y="68.3">15</text>
<text x="94.4" y="75.6">DD1</text>
<text x="243.9" y="76">4</text>
<text x="244.1" y="72.3">3</text>
<text x="274.2" y="72.4">16</text>
<text x="274.4" y="76.3">17</text>
<text x="188.4" y="81">5</text>
<text x="188.6" y="85.5">6</text>
<text x="214.4" y="88.1">DD5</text>
<text x="214.8" y="84.3">B12</text>
<text x="370.1" y="86.5">4</text>
<text x="71.2" y="104">4</text>
<text x="122.2" y="104">1</text>
<text x="160" y="104">1</text>
<text x="71.2" y="108.4">3</text>
<text x="94.6" y="111.8">D04</text>
<text x="122.2" y="108.9">2</text>
<text x="159.1" y="109">13</text>
<text x="369.3" y="111.5">3</text>
<text x="94.4" y="115.6">DD2</text>
<text x="230.9" y="123.2">AREF</text>
<text x="192.8" y="128.9">IOREF</text>
<text x="231.6" y="127">GND</text>
<text x="232.2" y="130.8">D13</text>
<text x="243.9" y="128.5">16</text>
<text x="275.1" y="128.3">3</text>
<text x="192.3" y="132.8">RESET</text>
<text x="194.3" y="136.6">3.3V</text>
<text x="232.2" y="134.7">D12</text>
<text x="243.9" y="132.5">17</text>
<text x="243.9" y="136.5">18</text>
<text x="275.1" y="136.5">5</text>
<text x="275.3" y="132.5">4</text>
<text x="370.1" y="136.5">3</text>
<text x="71.2" y="143.9">4</text>
<text x="122.2" y="143.9">2</text>
<text x="186.2" y="139">4</text>
<text x="186.2" y="142.5">5</text>
<text x="195.7" y="140.4">5V</text>
<text x="232.2" y="138.5">D11</text>
<text x="232.2" y="142.3">D10</text>
<text x="243.9" y="140.5">19</text>
<text x="275.3" y="140.4">6</text>
<text x="71.2" y="148.5">3</text>
<text x="160" y="144">2</text>
<text x="194.1" y="144.2">GND</text>
<text x="194.1" y="148">GND</text>
<text x="233.1" y="146.1">D9</text>
<text x="233.1" y="149.9">D8</text>
<text x="243.9" y="144.4">20</text>
<text x="243.9" y="148.5">21</text>
<text x="275.1" y="148.5">8</text>
<text x="275.3" y="144.4">7</text>
<text x="94.4" y="155.6">DD3</text>
<text x="94.8" y="151.8">F04</text>
<text x="168.4" y="153.8">1</text>
<text x="186.2" y="153.9">8</text>
<text x="195" y="151.8">VIN</text>
<text x="195.7" y="155.6">A0</text>
<text x="233.1" y="153.7">D7</text>
<text x="243.9" y="152.5">22</text>
<text x="275.1" y="152.4">9</text>
<text x="168.5" y="157.8">2</text>
<text x="186.2" y="157.8">9</text>
<text x="195.7" y="159.4">A1</text>
<text x="233.1" y="157.5">D6</text>
<text x="233.1" y="161.3">D5</text>
<text x="243.9" y="156.5">23</text>
<text x="243.9" y="160.5">24</text>
<text x="274.4" y="160.4">11</text>
<text x="274.5" y="156.3">10</text>
<text x="282.2" y="161.5">14</text>
<text x="369.2" y="161.4">15</text>
<text x="195.7" y="163.2">A2</text>
<text x="195.7" y="167.1">A3</text>
<text x="233.1" y="165.2">D4</text>
<text x="243.9" y="164.5">25</text>
<text x="274.4" y="164.5">12</text>
<text x="195.7" y="170.9">A4</text>
<text x="233.1" y="169">D3</text>
<text x="233.1" y="172.8">D2</text>
<text x="243.9" y="170.5">27</text>
<text x="274.2" y="170.3">13</text>
<text x="195.7" y="174.7">A5</text>
<text x="213.5" y="179.4">E12</text>
<text x="233.1" y="176.6">D1</text>
<text x="282.6" y="176.5">15</text>
<text x="369.2" y="176.4">14</text>
<text x="71.2" y="182.4">3</text>
<text x="213.2" y="183.2">DD6</text>
<text x="233.1" y="180.4">D0</text>
<text x="71.2" y="190">1</text>
<text x="71.2" y="186.5">4</text>
<text x="94.6" y="191.9">H04</text>
<text x="122" y="186.5">2</text>
<text x="160" y="186.5">5</text>
<text x="282.6" y="191.5">16</text>
<text x="369.4" y="191.5">17</text>
<text x="94.4" y="195.7">DD4</text>
<text x="282.6" y="206.6">17</text>
<text x="369.2" y="206.5">16</text>
<text x="51.3" y="242">Конт.</text>
<text x="160" y="244.5">6</text>
<text x="70.5" y="247.1">+5 В</text>
<text x="70.2" y="259.1">GND</text>
</g>
<g font-size="2.8">
<text x="369.4" y="255.5">Лит.</text>
<text x="384.5" y="255.5">Масса</text>
<text x="399.6" y="255.5">Масштаб</text>
<text x="230.6" y="260.5">Изм.</text>
<text x="238.5" y="260.5">Лист</text>
<text x="252.9" y="260.5">N докум.</text>
<text x="273.9" y="260.5">Подп.</text>
<text x="286.4" y="260.5">Дата</text>
<text x="231.5" y="265.5">Разраб.</text>
<text x="249" y="265.9">Деркач А.В.</text>
<text x="371.8" y="265.5">У</text>
<text x="231.5" y="270.5">Пров.</text>
<text x="248.5" y="270.5">Селезнев И.Л.</text>
<text x="367.8" y="275.5">Лист</text>
<text x="380.7" y="275.5">1</text>
<text x="387.5" y="275.5">Листов</text>
<text x="406.9" y="275.5">2</text>
</g>
<g font-size="2.3">
<text x="65.1" y="63.6">cc</text>
<text x="181.8" y="80.6">cc</text>
<text x="65.1" y="103.5">cc</text>
<text x="64.8" y="143.6">cc</text>
<text x="180.1" y="138.6">cc</text>
<text x="65.1" y="181.9">cc</text>
<text x="94.3" y="245.2">cc</text>
</g>
</svg>
